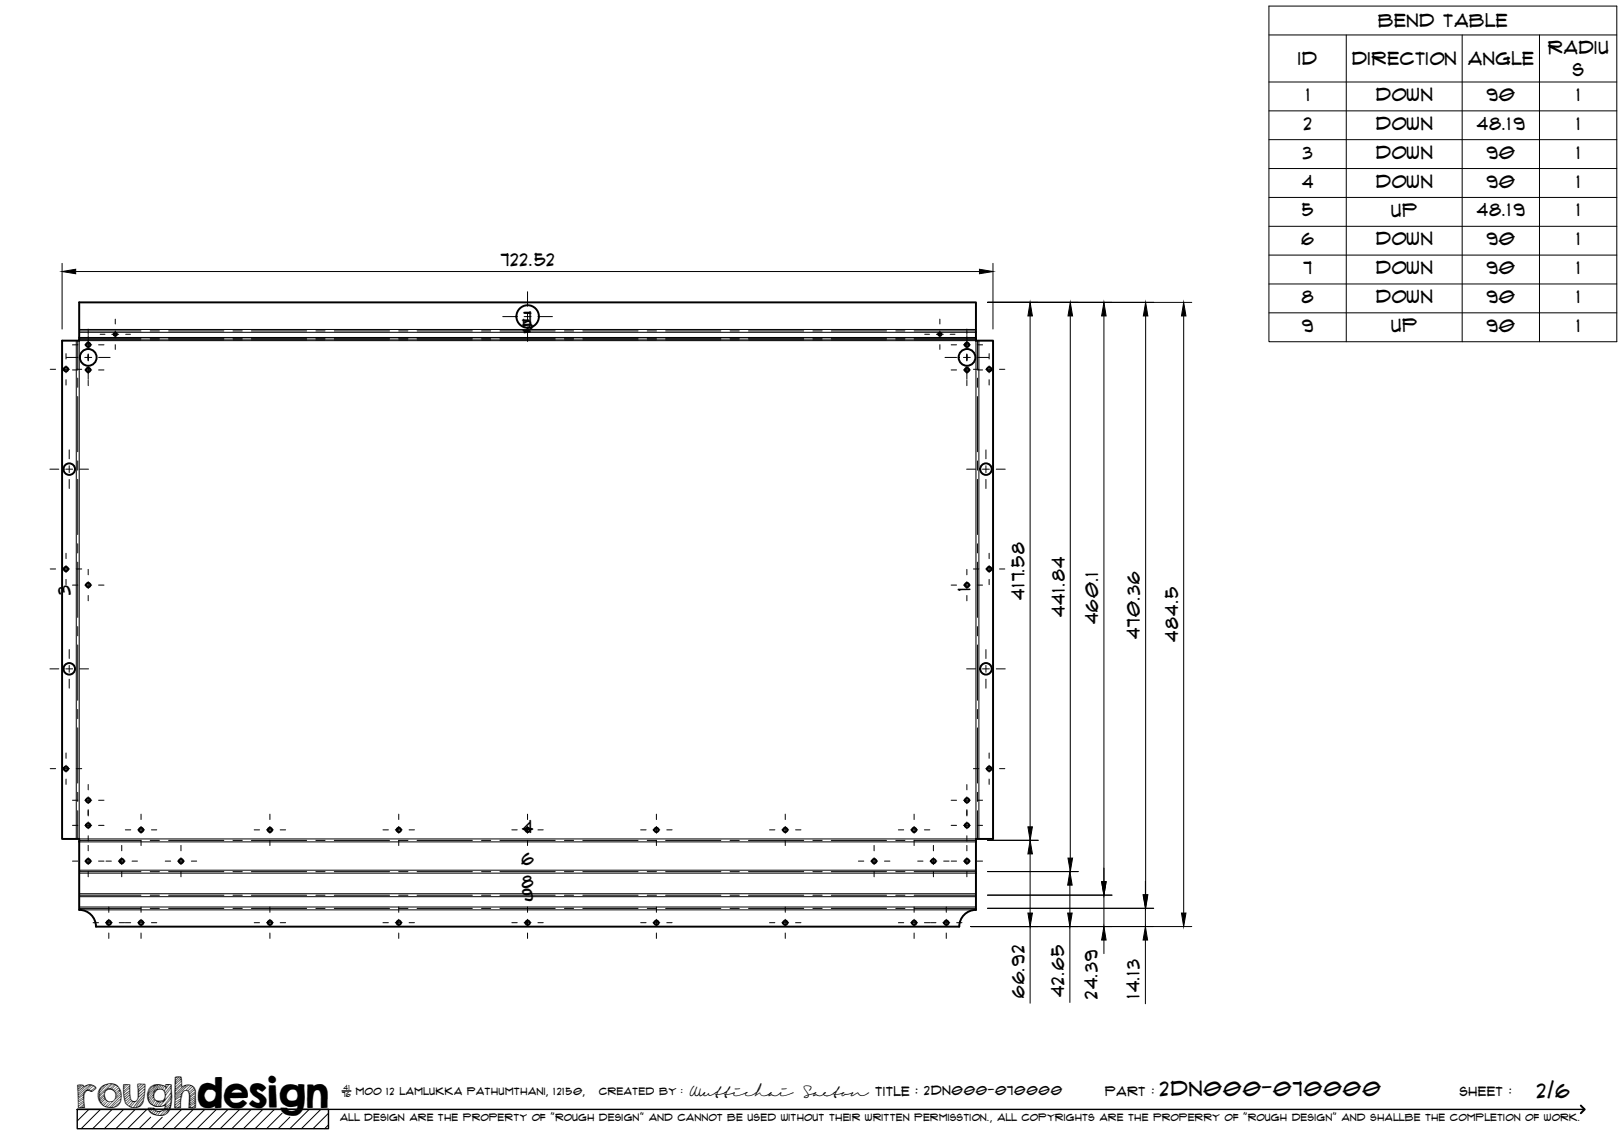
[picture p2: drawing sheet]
<svg xmlns="http://www.w3.org/2000/svg" width="420mm" height="297mm" viewBox="0 0 420 297" stroke-linecap="round" stroke-linejoin="round" font-family="sans-serif">
<!-- layer: Visible -->
<g fill="none" stroke="#000" stroke-width=".51">
<path d="M20.5 78.2h232v9.9h4.4v129h-4.4v18.3a4.3 4.3 0 0 0-4.3 4.4h-223.4a4.3 4.3 0 0 0-4.3-4.4v-18.3h-4.4v-129h4.4z"/>
<circle cx="17.1" cy="95.5" r=".56"/>
<circle cx="22.8" cy="89.2" r=".56"/>
<circle cx="22.8" cy="95.7" r=".56"/>
<circle cx="22.8" cy="92.5" r="2.17"/>
<circle cx="29.8" cy="86.5" r=".41"/>
<circle cx="136.5" cy="81.9" r="2.91"/>
<circle cx="243.2" cy="86.5" r=".41"/>
<circle cx="250.2" cy="95.7" r=".56"/>
<circle cx="250.2" cy="89.2" r=".56"/>
<circle cx="250.2" cy="92.5" r="2.17"/>
<circle cx="255.9" cy="95.5" r=".56"/>
<circle cx="17.9" cy="121.4" r="1.49"/>
<circle cx="255.1" cy="121.4" r="1.49"/>
<circle cx="17.1" cy="147.2" r=".56"/>
<circle cx="22.8" cy="151.4" r=".56"/>
<circle cx="250.2" cy="151.4" r=".56"/>
<circle cx="255.9" cy="147.2" r=".56"/>
<circle cx="17.9" cy="173.1" r="1.49"/>
<circle cx="255.1" cy="173.1" r="1.49"/>
<circle cx="17.1" cy="198.9" r=".56"/>
<circle cx="255.9" cy="198.9" r=".56"/>
<circle cx="22.8" cy="213.6" r=".56"/>
<circle cx="22.8" cy="207.1" r=".56"/>
<circle cx="36.5" cy="214.7" r=".56"/>
<circle cx="69.8" cy="214.7" r=".56"/>
<circle cx="103.2" cy="214.7" r=".56"/>
<circle cx="136.5" cy="214.7" r=".56"/>
<circle cx="169.8" cy="214.7" r=".56"/>
<circle cx="203.2" cy="214.7" r=".56"/>
<circle cx="236.5" cy="214.7" r=".56"/>
<circle cx="250.2" cy="213.6" r=".56"/>
<circle cx="250.2" cy="207.1" r=".56"/>
<circle cx="22.8" cy="222.8" r=".56"/>
<circle cx="28.2" cy="238.8" r=".56"/>
<circle cx="31.5" cy="222.8" r=".56"/>
<circle cx="36.5" cy="238.8" r=".56"/>
<circle cx="46.8" cy="222.8" r=".56"/>
<circle cx="69.8" cy="238.8" r=".56"/>
<circle cx="103.2" cy="238.8" r=".56"/>
<circle cx="136.5" cy="238.8" r=".56"/>
<circle cx="169.8" cy="238.8" r=".56"/>
<circle cx="203.2" cy="238.8" r=".56"/>
<circle cx="226.2" cy="222.8" r=".56"/>
<circle cx="236.5" cy="238.8" r=".56"/>
<circle cx="241.5" cy="222.8" r=".56"/>
<circle cx="244.8" cy="238.8" r=".56"/>
<circle cx="250.2" cy="222.8" r=".56"/>
</g>
<!-- layer: Bend Center -->
<g fill="none" stroke="#000" stroke-width=".26">
<path d="M20.1 88.1v7.3M20.1 97.8v2.4M20.5 85.6h16M20.5 87.5h16M20.5 87.9h16M38.9 85.6h2.3M38.9 87.5h2.3M38.9 87.9h2.3M43.6 85.6h14.3M43.6 87.5h14.3M43.6 87.9h14.3M60.3 85.6h2.4"/>
<path d="M60.3 87.5h2.4M60.3 87.9h2.4M65 85.6h14.3M65 87.5h14.3M65 87.9h14.3M81.7 85.6h2.4M81.7 87.5h2.4M81.7 87.9h2.4M86.5 85.6h14.3M86.5 87.5h14.3M86.5 87.9h14.3M103.1 85.6h2.4"/>
<path d="M103.1 87.5h2.4M103.1 87.9h2.4M107.9 85.6h14.3M107.9 87.5h14.3M107.9 87.9h14.3M124.6 85.6h2.4M124.6 87.5h2.4M124.6 87.9h2.4M129.3 85.6h14.3M129.3 87.5h14.3M129.3 87.9h14.3M146 85.6h2.4"/>
<path d="M146 87.5h2.4M146 87.9h2.4M150.8 85.6h14.3M150.8 87.5h14.3M150.8 87.9h14.3M167.4 85.6h2.4M167.4 87.5h2.4M167.4 87.9h2.4M172.2 85.6h14.3M172.2 87.5h14.3M172.2 87.9h14.3M188.9 85.6h2.4"/>
<path d="M188.9 87.5h2.4M188.9 87.9h2.4M193.7 85.6h14.2M193.7 87.5h14.2M193.7 87.9h14.2M210.3 85.6h2.4M210.3 87.5h2.4M210.3 87.9h2.4M215.1 85.6h14.3M215.1 87.5h14.3M215.1 87.9h14.3M231.8 85.6h2.3"/>
<path d="M231.8 87.5h2.3M231.8 87.9h2.3M236.5 85.6h16M236.5 87.5h16M236.5 87.9h16M252.9 88.1v7.3M252.9 97.8v2.4M20.1 102.6v14.3M20.1 119.3v2.4M252.9 102.6v14.3M252.9 119.3v2.4M20.1 124v14.3"/>
<path d="M252.9 124v14.3M20.1 140.7v2.4M20.1 145.5v14.3M252.9 140.7v2.4M252.9 145.5v14.3M20.1 162.1v2.4M20.1 166.9v14.3M252.9 162.1v2.4M252.9 166.9v14.3M20.1 183.6v2.4M20.1 188.3v14.3M252.9 183.6v2.4"/>
<path d="M252.9 188.3v14.3M20.1 205v2.4M20.1 209.8v7.3M20.5 217.5h16M38.9 217.5h2.3M43.6 217.5h14.3M60.3 217.5h2.4M65 217.5h14.3M81.7 217.5h2.4M86.5 217.5h14.3M103.1 217.5h2.4M107.9 217.5h14.3"/>
<path d="M124.6 217.5h2.4M129.3 217.5h14.3M146 217.5h2.4M150.8 217.5h14.3M167.4 217.5h2.4M172.2 217.5h14.3M188.9 217.5h2.4M193.7 217.5h14.2M210.3 217.5h2.4M215.1 217.5h14.3M231.8 217.5h2.3M236.5 217.5h16"/>
<path d="M252.9 205v2.4M252.9 209.8v7.3M20.5 231.6h16M20.5 235h16M20.5 225.5h16M38.9 231.6h2.3M38.9 235h2.3M38.9 225.5h2.3M43.6 231.6h14.3M43.6 235h14.3M43.6 225.5h14.3M60.3 231.6h2.4"/>
<path d="M60.3 235h2.4M60.3 225.5h2.4M65 231.6h14.3M65 235h14.3M65 225.5h14.3M81.7 231.6h2.4M81.7 235h2.4M81.7 225.5h2.4M86.5 231.6h14.3M86.5 235h14.3M86.5 225.5h14.3M103.1 231.6h2.4"/>
<path d="M103.1 235h2.4M103.1 225.5h2.4M107.9 231.6h14.3M107.9 235h14.3M107.9 225.5h14.3M124.6 231.6h2.4M124.6 235h2.4M124.6 225.5h2.4M129.3 231.6h14.3M129.3 235h14.3M129.3 225.5h14.3M146 231.6h2.4"/>
<path d="M146 235h2.4M146 225.5h2.4M150.8 231.6h14.3M150.8 235h14.3M150.8 225.5h14.3M167.4 231.6h2.4M167.4 235h2.4M167.4 225.5h2.4M172.2 231.6h14.3M172.2 235h14.3M172.2 225.5h14.3M188.9 231.6h2.4"/>
<path d="M188.9 235h2.4M188.9 225.5h2.4M193.7 231.6h14.2M193.7 235h14.2M193.7 225.5h14.2M210.3 231.6h2.4M210.3 235h2.4M210.3 225.5h2.4M215.1 231.6h14.3M215.1 235h14.3M215.1 225.5h14.3M231.8 231.6h2.3"/>
<path d="M231.8 235h2.3M231.8 225.5h2.3M236.5 231.6h16M236.5 235h16M236.5 225.5h16"/>
</g>
<!-- layer: Visible Narrow -->
<g fill="none" stroke="#000" stroke-width=".26">
<path d="M19.7 88.1v129M20.5 88.1h232v129h-232zM20.5 87.7h232M20.5 87.3h232M20.5 86h232M20.5 85.2h232M253.3 88.1v129M20.5 217.8h232M20.5 235.4h232M20.5 232h232M20.5 231.3h232M20.5 225.9h232"/>
<path d="M20.5 234.7h232M20.5 225.2h232"/>
</g>
<!-- layer: TitleBlock -->
<path d="M20 287h65v5h-65zM20 287h390M88.5 282.3h2.3" fill="none" stroke="#000" stroke-width=".36"/>
<path d="M409 286.1l1 .9-1 1" fill="none" stroke="#000" stroke-width=".51"/>
<g fill="none" stroke="#000" stroke-width=".26">
<path d="M23 287l-3 3.1M26 287l-5 5M29 287l-5 5M32 287l-5 5M35 287l-5 5M38 287l-5 5M39 289.1l-3 2.9M42 289.1l-3 2.9M47 287l-5 5M50 287l-5 5M53 287l-5 5M56 287l-5 5"/>
<path d="M59 287l-5 5M62 287l-5 5M65 287l-5 5M68 287l-5 5M71 287l-5 5M73 288l-4 4M75 289.1l-3 2.9M80 287l-5 5M83 287l-5 5M85 288l-4 4M85 291l-1 1"/>
</g>
<!-- layer: Smart Centers -->
<g fill="none" stroke="#000" stroke-width=".26">
<path d="M136.5 75.5v3.7M13 95.6h1.4M16.2 95.6h1.8M17.1 91.5v1.4M17.1 94.7v1.8M17.1 98.2v1.4M17.2 92.5h3M18.8 89.2h1.4M18.8 95.7h1.4M19.7 95.6h1.4M21.9 89.2h1.8M21.9 95.7h1.8"/>
<path d="M21.9 92.5h1.8M22.8 85.2v1.4M22.8 86.8v3.3M22.8 91.6v1.8M22.8 94.8v3.4M22.8 98.4v1.4M25.5 89.2h1.4M25.5 95.7h1.4M25.5 92.5h3M25.9 86.5h1.3M28.9 86.5h1.8M29.8 82.6v1.2"/>
<path d="M29.8 85.6v1.8M29.8 89.2v1.2M32.5 86.5h1.2M130.1 81.9h3.7M135.6 81.9h1.8M136.5 81v1.8M136.5 84.6v3.7M139.2 81.9h3.7M239.2 86.5h1.3M242.3 86.5h1.8M243.2 82.6v1.2M243.2 85.6v1.8"/>
<path d="M243.2 89.2v1.2M244.5 92.5h3M245.8 86.5h1.3M246.1 89.2h1.4M246.1 95.7h1.4M249.3 89.2h1.7M249.3 95.7h1.7M249.3 92.5h1.7M250.1 85.2v1.4M250.1 86.8v3.3M250.1 91.6v1.8M250.1 94.8v3.4"/>
<path d="M250.1 98.4v1.4M251.8 95.6h1.4M252.8 89.2h1.4M252.8 95.7h1.4M252.8 92.5h3M255 95.6h1.8M255.9 91.5v1.4M255.9 94.7v1.8M255.9 98.2v1.4M258.6 95.6h1.4M17.9 116.4v2.3M255.1 116.4v2.3"/>
<path d="M12.9 121.4h2.3M17 121.4h1.8M17.9 120.5v1.8M17.9 124.1v2.3M20.6 121.4h2.3M250.1 121.4h2.3M254.2 121.4h1.8M255.1 120.5v1.8M255.1 124.1v2.3M257.7 121.4h2.4M13 147.2h1.4M16.2 147.2h1.8"/>
<path d="M17.1 143.2v1.4M17.1 146.3v1.8M17.1 149.9v1.4M18.8 151.4h1.4M19.7 147.2h1.4M21.9 151.4h1.8M22.8 147.3v1.4M22.8 150.5v1.8M22.8 154.1v1.4M25.5 151.4h1.4M246.1 151.4h1.4M249.3 151.4h1.7"/>
<path d="M250.1 147.3v1.4M250.1 150.5v1.8M250.1 154.1v1.4M251.8 147.2h1.4M252.8 151.4h1.4M255 147.2h1.8M255.9 143.2v1.4M255.9 146.3v1.8M255.9 149.9v1.4M258.6 147.2h1.4M12.9 173.1h2.3M17 173.1h1.8"/>
<path d="M17.9 168.1v2.3M17.9 172.2v1.8M17.9 175.7v2.4M20.6 173.1h2.3M250.1 173.1h2.3M254.2 173.1h1.8M255.1 168.1v2.3M255.1 172.2v1.8M255.1 175.7v2.4M257.7 173.1h2.4M13 198.9h1.4M16.2 198.9h1.8"/>
<path d="M17.1 194.8v1.4M17.1 198v1.8M19.7 198.9h1.4M251.8 198.9h1.4M255 198.9h1.8M255.9 194.8v1.4M255.9 198v1.8M258.6 198.9h1.4M17.1 201.6v1.4M18.8 213.6h1.4M18.8 207.1h1.4M21.9 213.6h1.8"/>
<path d="M21.9 207.1h1.8M22.8 203v1.4M22.8 206.2v1.7M22.8 209.5v1.6M22.8 212.7v1.7M22.8 216.2v1.4M22.8 218.7v1.4M25.5 213.6h1.4M25.5 207.1h1.4M31.5 218.7v1.4M32.4 214.7h1.4M35.6 214.7h1.8"/>
<path d="M36.5 210.7v1.4M36.5 213.8v1.8M36.5 217.4v1.4M39.2 214.7h1.4M46.8 218.7v1.4M65.8 214.7h1.3M68.9 214.7h1.8M69.8 210.7v1.4M69.8 213.8v1.8M69.8 217.4v1.4M72.5 214.7h1.4M99.1 214.7h1.4"/>
<path d="M102.3 214.7h1.8M103.2 210.7v1.4M103.2 213.8v1.8M103.2 217.4v1.4M105.8 214.7h1.4M132.4 214.7h1.4M135.6 214.7h1.8M136.5 210.7v1.4M136.5 213.8v1.8M136.5 217.4v1.4M139.2 214.7h1.3M165.8 214.7h1.4"/>
<path d="M168.9 214.7h1.8M169.8 210.7v1.4M169.8 213.8v1.8M169.8 217.4v1.4M172.5 214.7h1.4M199.1 214.7h1.4M202.3 214.7h1.7M203.2 210.7v1.4M203.2 213.8v1.8M203.2 217.4v1.4M205.8 214.7h1.4M226.1 218.7v1.4"/>
<path d="M232.4 214.7h1.4M235.6 214.7h1.8M236.5 210.7v1.4M236.5 213.8v1.8M236.5 217.4v1.4M239.2 214.7h1.4M241.5 218.7v1.4M246.1 213.6h1.4M246.1 207.1h1.4M249.3 213.6h1.7M249.3 207.1h1.7M250.1 203v1.4"/>
<path d="M250.1 206.2v1.7M250.1 209.5v1.6M250.1 212.7v1.7M250.1 216.2v1.4M250.1 218.7v1.4M252.8 213.6h1.4M252.8 207.1h1.4M255.9 201.6v1.4M18.8 222.8h1.4M21.9 222.8h1.8M22.8 221.9v1.8M22.8 225.5v1.4"/>
<path d="M24.1 238.7h1.4M25.5 222.8h1.4M27.3 238.7h1.8M27.4 222.8h1.4M28.2 234.7v1.4M28.2 237.9v1.7M30.6 222.8h1.8M30.8 238.7h1.4M31.5 221.9v1.8M31.5 225.5v1.4M32.4 238.7h1.4M34.2 222.8h1.4"/>
<path d="M35.6 238.7h1.8M36.5 234.7v1.4M36.5 237.9v1.7M39.2 238.7h1.4M42.8 222.8h1.4M45.9 222.8h1.8M46.8 221.9v1.8M46.8 225.5v1.4M49.5 222.8h1.4M65.8 238.7h1.3M68.9 238.7h1.8M69.8 234.7v1.4"/>
<path d="M69.8 237.9v1.7M72.5 238.7h1.4M99.1 238.7h1.4M102.3 238.7h1.8M103.2 234.7v1.4M103.2 237.9v1.7M105.8 238.7h1.4M132.4 238.7h1.4M135.6 238.7h1.8M136.5 234.7v1.4M136.5 237.9v1.7M139.2 238.7h1.3"/>
<path d="M165.8 238.7h1.4M168.9 238.7h1.8M169.8 234.7v1.4M169.8 237.9v1.7M172.5 238.7h1.4M199.1 238.7h1.4M202.3 238.7h1.7M203.2 234.7v1.4M203.2 237.9v1.7M205.8 238.7h1.4M222.1 222.8h1.4M225.3 222.8h1.8"/>
<path d="M226.1 221.9v1.8M226.1 225.5v1.4M228.8 222.8h1.4M232.4 238.7h1.4M235.6 238.7h1.8M236.5 234.7v1.4M236.5 237.9v1.7M237.4 222.8h1.4M239.2 238.7h1.4M240.6 222.8h1.8M240.7 238.7h1.4M241.5 221.9v1.8"/>
<path d="M241.5 225.5v1.4M243.9 238.7h1.8M244.2 222.8h1.4M244.8 234.7v1.4M244.8 237.9v1.7M246.1 222.8h1.4M247.5 238.7h1.4M249.3 222.8h1.7M250.1 221.9v1.8M250.1 225.5v1.4M252.8 222.8h1.4M28.2 241.4v1.4"/>
<path d="M36.5 241.4v1.4M69.8 241.4v1.4M103.2 241.4v1.4M136.5 241.4v1.4M169.8 241.4v1.4M203.2 241.4v1.4M236.5 241.4v1.4M244.8 241.4v1.4"/>
</g>
<!-- layer: Bend Tables -->
<g fill="none" stroke="#000" stroke-width=".26">
<path d="M328.3 1.6h90v86.8h-90zM328.3 9h90M348.3 9v79.4M378.3 9v79.4M398.3 9v79.4M328.3 21.2h90M328.3 28.7h90M328.3 36.1h90M328.3 43.6h90M328.3 51.1h90M328.3 58.6h90M328.3 66h90"/>
<path d="M328.3 73.5h90M328.3 80.9h90"/>
</g>
<!-- layer: FD_Dimensions -->
<g fill="none" stroke="#000" stroke-width=".26">
<path d="M16.1 68.1v17M19.6 70.3h233.8M255.5 78.2h52.8M256.9 68.1v17M266.5 81.8v132.1M276.9 81.8v140.2M285.6 81.8v146.3M296.4 81.8v149.7M306.2 81.8v154.4M255.5 217.4h13.1M251.2 239.7h57.1M255.5 225.5h23.5"/>
<path d="M255.5 231.6h32.2M255.5 235h43M266.5 220.9v15.3M266.5 239.7v19.9M276.8 229v7.2M276.8 239.7v19.7M285.6 231.6v8.1M296.3 228v3.5M296.3 235v4.7M285.6 243.2v3.5M296.3 243.2v16.5"/>
</g>
<g fill="#000" stroke="#000" stroke-width=".26">
<path d="M16.1 70.3l3.5-.6v1.1zM253.4 69.7l3.5 .6-3.5 .5zM266.5 78.2l.6 3.6h-1.2zM276.9 78.2l.6 3.6h-1.2zM285.6 78.2l.6 3.6h-1.2zM296.4 78.2l.6 3.6h-1.2zM306.2 78.2l.6 3.6h-1.1zM265.9 213.9h1.2l-.6 3.5zM266.5 217.4l.6 3.5h-1.2zM265.9 236.2h1.2l-.6 3.5zM276.8 225.5l.6 3.5h-1.2zM276.2 236.2h1.2l-.6 3.5z"/>
<path d="M276.3 222h1.2l-.6 3.5zM285 228.1h1.2l-.6 3.5zM295.7 231.5h1.2l-.6 3.5zM295.8 231.5h1.2l-.6 3.5zM305.7 236.2h1.1l-.6 3.5zM285.6 239.7l.6 3.5h-1.2zM296.3 239.7l.6 3.5h-1.2z"/>
</g>
<text font-size="9.7" x="19.9" y="286.8">roughdesign</text>
<g font-size="5.3">
<text x="300.1" y="283.6">2DN000-070000</text>
<text x="397.6" y="284">2/6</text>
</g>
<g font-size="4.6">
<text x="356.6" y="7">Bend Table</text>
<text x="335.9" y="16.9">ID</text>
<text x="349.8" y="16.8">Direction</text>
<text x="379.8" y="16.9">Angle</text>
<text x="400.5" y="13.9">Radiu</text>
<text x="406.9" y="19.8">s</text>
<text x="338" y="26.1">1</text>
<text x="356" y="26.1">Down</text>
<text x="384.6" y="26.1">90</text>
<text x="408" y="26.1">1</text>
<text x="337.3" y="33.6">2</text>
<text x="356" y="33.6">Down</text>
<text x="382.1" y="33.6">48.19</text>
<text x="408" y="33.6">1</text>
<text x="337.1" y="41">3</text>
<text x="356" y="41.1">Down</text>
<text x="384.6" y="41">90</text>
<text x="408" y="41">1</text>
<text x="336.9" y="48.5">4</text>
<text x="356" y="48.5">Down</text>
<text x="384.6" y="48.5">90</text>
<text x="408" y="48.5">1</text>
<text x="336.9" y="56">5</text>
<text x="360" y="56">Up</text>
<text x="382.1" y="56">48.19</text>
<text x="408" y="56">1</text>
<text x="336.7" y="63.4">6</text>
<text x="356" y="63.5">Down</text>
<text x="384.6" y="63.4">90</text>
<text x="408" y="63.4">1</text>
<text x="129.6" y="68.8">722.52</text>
<text x="337.2" y="70.9">7</text>
<text x="356" y="70.9">Down</text>
<text x="384.6" y="70.9">90</text>
<text x="408" y="70.9">1</text>
<text x="135.4" y="83.8">7</text>
<text x="336.8" y="78.4">8</text>
<text x="356" y="78.4">Down</text>
<text x="384.6" y="78.4">90</text>
<text x="408" y="78.4">1</text>
<text x="135.1" y="85.9">5</text>
<text x="135.5" y="86.3">2</text>
<text x="336.9" y="85.8">9</text>
<text x="360" y="85.9">Up</text>
<text x="384.6" y="85.8">90</text>
<text x="408" y="85.8">1</text>
<text x="18.2" y="153.8" transform="rotate(-90 18.2 153.8)">3</text>
<text x="251.1" y="152.9" transform="rotate(-90 251.1 152.9)">1</text>
<text x="265.1" y="155.2" transform="rotate(-90 265.1 155.2)">417.58</text>
<text x="275.5" y="159.7" transform="rotate(-90 275.5 159.7)">441.84</text>
<text x="284.1" y="161.5" transform="rotate(-90 284.1 161.5)">460.1</text>
<text x="294.9" y="165.4" transform="rotate(-90 294.9 165.4)">470.36</text>
<text x="304.8" y="166" transform="rotate(-90 304.8 166)">484.5</text>
<text x="135.1" y="215.6">4</text>
<text x="134.9" y="223.7">6</text>
<text x="135" y="229.8">8</text>
<text x="135.1" y="233.2">9</text>
<text x="275.3" y="258" transform="rotate(-90 275.3 258)">42.65</text>
<text x="265" y="258.2" transform="rotate(-90 265 258.2)">66.92</text>
<text x="284" y="258.5" transform="rotate(-90 284 258.5)">24.39</text>
<text x="294.8" y="258.3" transform="rotate(-90 294.8 258.3)">14.13</text>
</g>
<g font-size="3.4">
<text x="178.3" y="283.5">Wuttichai</text>
<text x="208.1" y="283.5">Saeton title : 2DN000-070000</text>
</g>
<g font-size="3.3">
<text x="286" y="283.5">Part :</text>
<text x="377.7" y="283.5">sheet :</text>
</g>
<g font-size="2.7">
<text x="92.1" y="283.3">moo 12 Lamlukka pathumthani, 12150,</text>
<text x="155" y="283.3">created by :</text>
</g>
<text font-size="2.6" x="88" y="290.1">all design are the property of &quot;rough design&quot; and cannot be used without their written permisstion., all copyrights are the properry of &quot;rough design&quot; and shallbe the completion of work.</text>
<g font-size="1.9">
<text x="88.5" y="283.9">76</text>
<text x="88.9" y="282.1">41</text>
</g>
</svg>
